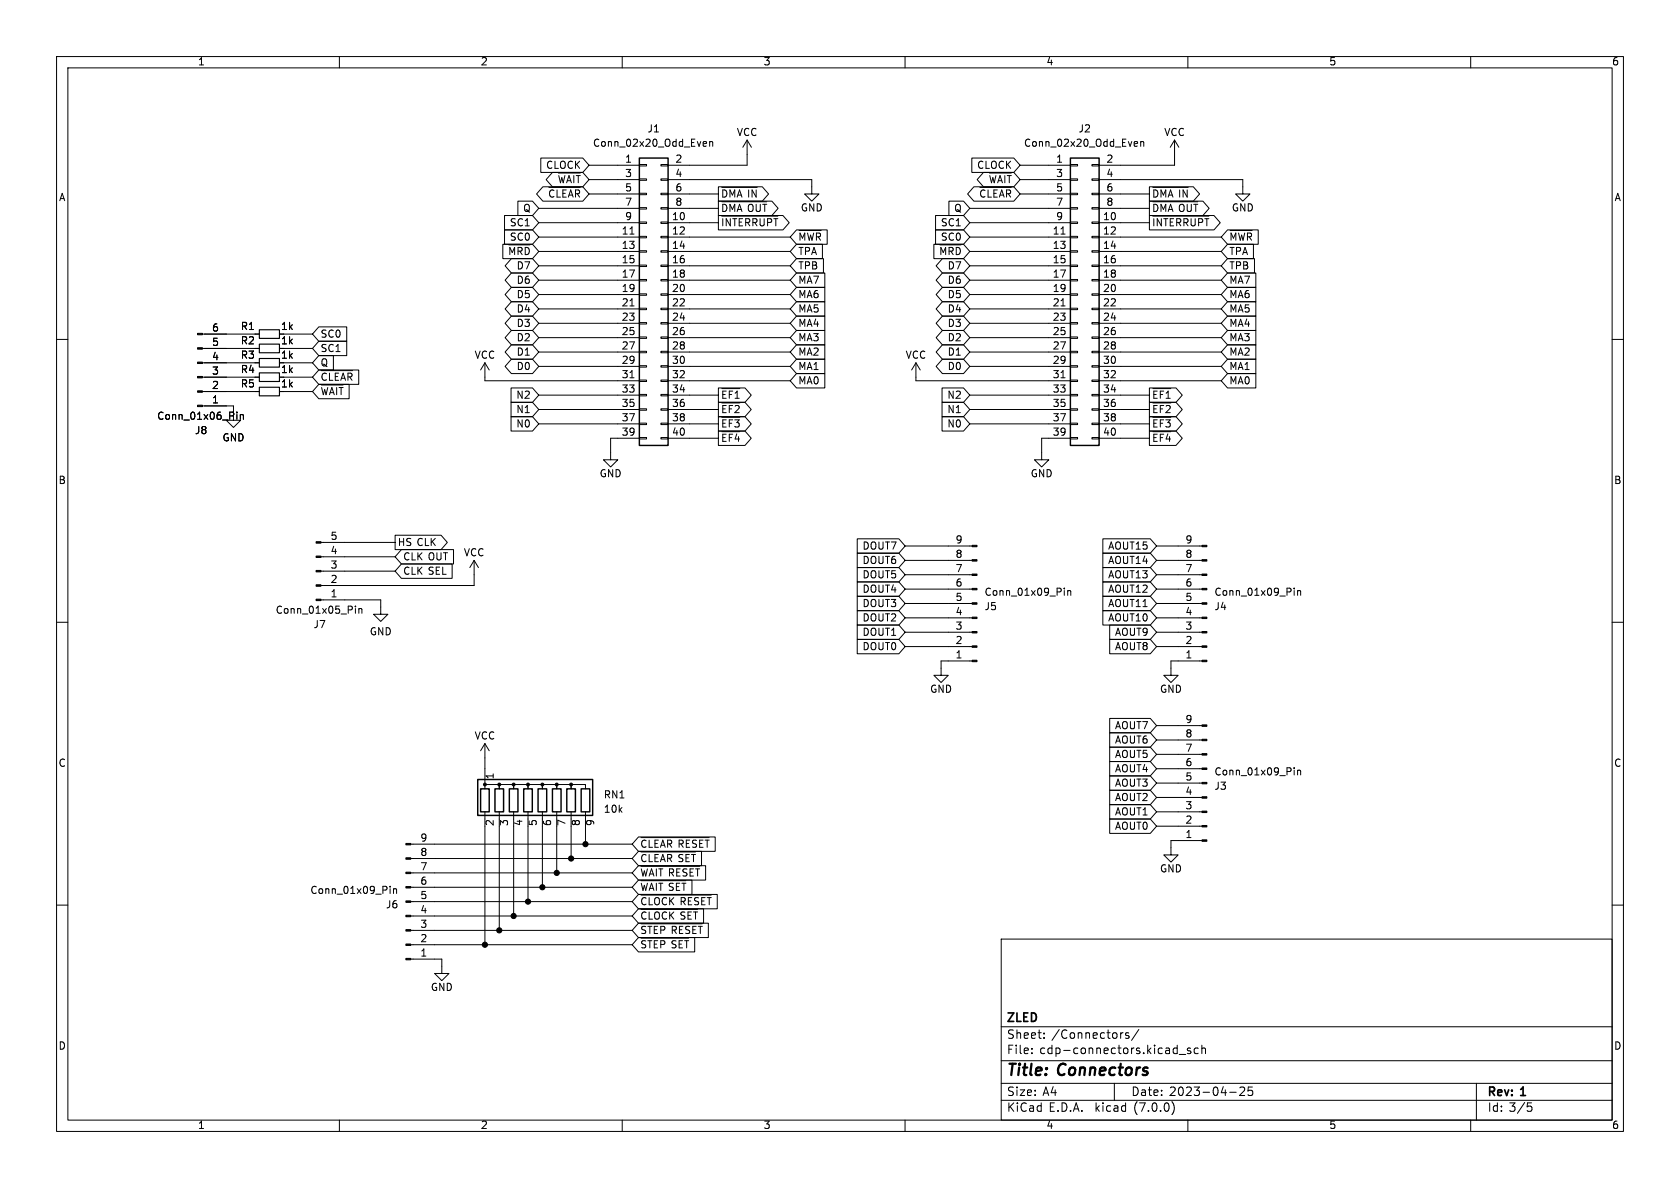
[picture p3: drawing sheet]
<svg xmlns="http://www.w3.org/2000/svg" width="297mm" height="210mm" viewBox="0 0 297 210" stroke-linecap="round" stroke-linejoin="round" font-family="sans-serif">
<g fill="none" stroke="#000" stroke-width=".18">
<path d="M10 10h277v190h-277zM12 12h273v186h-273zM60 10v2M110 10v2M160 10v2M210 10v2M260 10v2M89.2 38.1h4.9l1.1 1.3-1.1 1.2h-4.9zM91.6 35.6h2.5l1.1 1.2-1.1 1.3h-2.5zM95.2 39.4h17.8M95.2 36.8h17.8M95.6 27.9h7.4l1.1 1.3-1.1 1.3h-7.4z"/>
<path d="M96 33h7l1.1 1.3-1.1 1.3h-7l-1.1-1.3zM97 33.1h5.6M97.7 30.5h5.3l1.1 1.3-1.1 1.2h-5.3l-1.1-1.2zM97.9 33.7l-.2-.1h-.3l-.3 .5M98.5 33.6v1.2M98.7 30.6h3.9M98.8 31l.3 1.3M99.5 33.6v1.2M99.9 31l-.3 1.3M100.2 32.3l.4-1.3 .4 1.3M100.5 34.8l.4-1.2 .4 1.2M101.4 31v1.3"/>
<path d="M101.7 33.6v1.2M101.9 31h.7M102.2 31v1.3M104.1 29.2h8.9M104.1 31.8h8.9M104.1 34.3h8.9M113 39.2h1.3v.3h-1.3zM113 36.7h1.3v.3h-1.3zM113 34.2h1.3v.2h-1.3zM113 31.6h1.3v.3h-1.3zM113 29.1h1.3v.2h-1.3zM116.8 39.2h1.3v.3h-1.3z"/>
<path d="M116.8 36.7h1.3v.3h-1.3zM116.8 34.2h1.3v.2h-1.3zM116.8 31.6h1.3v.3h-1.3zM116.8 29.1h1.3v.2h-1.3zM118.1 31.8h25.4v2.5h1.3l-1.3 1.3-1.3-1.3h1.3M118.1 39.4h8.9M118.1 34.3h8.9M118.1 36.8h8.9M124.5 25l.4 .1v.2l-.6 .1M124.9 25.8l-.4 .1M125.5 25.1l.1-.1 .3 .1 .1 .8M125.5 25v.9"/>
<path d="M127 33h7.8l1.1 1.3-1.1 1.3h-7.8zM127 35.6h9.5l1.1 1.2-1.1 1.3h-9.5zM127 38.1h11.4l1.1 1.3-1.1 1.2h-11.4zM127.6 33.1h6.3M127.6 38.2h9.9M127.6 35.7h7.9M127.8 36.1v1.3M127.8 38.7v1.2M128.5 34.1l-.2-.5h-.5v1.2M129 34.8v-1.2l.5 .9 .4-.9v1.2M129 37.4v-1.3l.5 .9 .4-.9v1.3M129.1 38.7v1.2l-.7-1.2v1.2"/>
<path d="M129.9 38.7v1.2M130.3 34.8l.4-1.2 .5 1.2M130.3 37.4l.4-1.3 .5 1.3M130.7 38.7v1.2M131.8 38.7v1.2M132.1 24.8v4.4h-14M132.1 24.8l-.8 1.2M132.1 24.8l.7 1.2M132.4 33.6v1.2M133.1 38.7v1.2M133.7 33.6v1.2l-.7-1.2v1.2M133.7 36.1v1"/>
<path d="M134.4 38.7v1M134.4 36.1v1M135.1 38.7v1M135.2 36.1v1.3M135.7 38.7v1.2M137.2 38.7v1.2M165.4 38.1h4.9l1.1 1.3-1.1 1.2h-4.9zM167.8 35.6h2.5l1.1 1.2-1.1 1.3h-2.5zM171.4 39.4h17.8M171.4 36.8h17.8M171.8 27.9h7.4l1.1 1.3-1.1 1.3h-7.4zM172.2 33h7l1.1 1.3-1.1 1.3h-7l-1.1-1.3z"/>
<path d="M173.2 33.1h5.6M173.9 30.5h5.3l1.1 1.3-1.1 1.2h-5.3l-1.1-1.2zM174.1 33.7l-.2-.1h-.3l-.3 .5M174.7 33.6v1.2M174.9 30.6h3.9M175 31l.3 1.3M175.7 33.6v1.2M176.1 31l-.3 1.3M176.4 32.3l.4-1.3 .4 1.3M176.7 34.8l.4-1.2 .4 1.2M177.6 31v1.3M177.9 33.6v1.2"/>
<path d="M178.1 31h.7M178.4 31v1.3M180.3 29.2h8.9M180.3 31.8h8.9M180.3 34.3h8.9M189.2 39.2h1.3v.3h-1.3zM189.2 36.7h1.3v.3h-1.3zM189.2 34.2h1.3v.2h-1.3zM189.2 31.6h1.3v.3h-1.3zM189.2 29.1h1.3v.2h-1.3zM193 39.2h1.3v.3h-1.3zM193 36.7h1.3v.3h-1.3z"/>
<path d="M193 34.2h1.3v.2h-1.3zM193 31.6h1.3v.3h-1.3zM193 29.1h1.3v.2h-1.3zM194.3 31.8h25.4v2.5h1.3l-1.3 1.3-1.3-1.3h1.3M194.3 39.4h8.9M194.3 34.3h8.9M194.3 36.8h8.9M200.7 25l.4 .1v.2l-.6 .1M201.1 25.8l-.4 .1M201.7 25.1l.1-.1 .3 .1 .1 .8M201.7 25v.9M203.2 33h7.8l1.1 1.3-1.1 1.3h-7.8z"/>
<path d="M203.2 38.1h11.4l1.1 1.3-1.1 1.2h-11.4zM203.2 35.6h9.5l1.1 1.2-1.1 1.3h-9.5zM203.8 33.1h6.3M203.8 38.2h9.9M203.8 35.7h7.9M204 36.1v1.3M204 38.7v1.2M204.7 34.1l-.2-.5h-.5v1.2M205.2 34.8v-1.2l.5 .9 .4-.9v1.2M205.2 37.4v-1.3l.5 .9 .4-.9v1.3M205.3 38.7v1.2l-.7-1.2v1.2M206.1 38.7v1.2"/>
<path d="M206.5 34.8l.4-1.2 .5 1.2M206.5 37.4l.4-1.3 .5 1.3M206.9 38.7v1.2M207.6 24.8l-.7 1.2M207.6 24.8v4.4h-13.3M207.6 24.8l.8 1.2M208 38.7v1.2M208.6 33.6v1.2M209.3 38.7v1.2M209.9 33.6v1.2l-.7-1.2v1.2M209.9 36.1v1M210.6 38.7v1"/>
<path d="M210.6 36.1v1M211.3 38.7v1M211.4 36.1v1.3M211.9 38.7v1.2M213.4 38.7v1.2M10 60h2M35.8 59.1h10M50.2 59.1h5M56.4 57.8h4.9v2.5h-4.9l-1.2-1.2zM88.9 43.2h5.2l1.1 1.3-1.1 1.2h-5.2zM89.2 40.6h4.9l1.1 1.3-1.1 1.3h-4.9zM90 43.3h3.7"/>
<path d="M90.1 45v-1.3l.5 .9 .4-.9v1.3M90.4 45.7h3.7l1.1 1.3-1.1 1.3h-3.7l-1.1-1.3zM90.4 53.3h3.7l1.1 1.3-1.1 1.3h-3.7l-1.1-1.3zM90.4 50.8h3.7l1.1 1.3-1.1 1.2h-3.7l-1.1-1.2zM90.4 48.3h3.7l1.1 1.2-1.1 1.3h-3.7l-1.1-1.3zM90.4 55.9h3.7l1.1 1.3-1.1 1.2h-3.7l-1.1-1.2zM90.4 58.4h3.7l1.1 1.3-1.1 1.3h-3.7l-1.1-1.3zM92.3 44.2l-.1-.4-.6-.1v1.3M93.6 44.3l-.3-.5-.4-.1v1.3M95.2 41.9h17.8M95.2 44.5h17.8M95.2 47h17.8"/>
<path d="M95.2 49.5h17.8M95.2 52.1h17.8M95.2 54.6h17.8M95.2 57.2h17.8M95.2 59.7h17.8M111.4 41.4h.7M111.4 54.1h.7M113 59.6h1.3v.2h-1.3zM113 57h1.3v.3h-1.3zM113 54.5h1.3v.2h-1.3zM113 51.9h1.3v.3h-1.3zM113 49.4h1.3v.3h-1.3z"/>
<path d="M113 46.9h1.3v.2h-1.3zM113 44.3h1.3v.3h-1.3zM113 41.8h1.3v.2h-1.3zM116.8 59.6h1.3v.2h-1.3zM116.8 57h1.3v.3h-1.3zM116.8 54.5h1.3v.2h-1.3zM116.8 51.9h1.3v.3h-1.3zM116.8 49.4h1.3v.3h-1.3zM116.8 46.9h1.3v.2h-1.3zM116.8 44.3h1.3v.3h-1.3zM116.8 41.8h1.3v.2h-1.3zM118.1 41.9h21.6"/>
<path d="M118.1 44.5h21.6M118.1 47h21.6M118.1 49.5h21.6M118.1 52.1h21.6M118.1 54.6h21.6M118.1 57.2h21.6M118.1 59.7h21.6M140.8 48.3h5v2.5h-5l-1.1-1.3zM140.8 40.6h5.4v2.6h-5.4l-1.1-1.3zM140.8 53.3h5v2.6h-5l-1.1-1.3zM140.8 50.8h5v2.5h-5l-1.1-1.2zM140.8 45.7h4.8v2.6h-4.8l-1.1-1.3z"/>
<path d="M140.8 43.2h4.6v2.5h-4.6l-1.1-1.2zM140.8 58.4h5v2.6h-5l-1.1-1.3zM140.8 55.9h5v2.5h-5l-1.1-1.2zM141.3 40.7h3.9M141.4 42.5v-1.3l.5 .9 .4-.9v1.3M142.8 41.2l.3 1.3M143.9 41.2l-.4 1.3M145.1 41.6l-.2-.3-.6-.1v1.3M165.1 43.2h5.2l1.1 1.3-1.1 1.2h-5.2zM165.4 40.6h4.9l1.1 1.3-1.1 1.3h-4.9zM166.2 43.3h3.7M166.3 45v-1.3l.5 .9 .4-.9v1.3"/>
<path d="M166.6 58.4h3.7l1.1 1.3-1.1 1.3h-3.7l-1.1-1.3zM166.6 50.8h3.7l1.1 1.3-1.1 1.2h-3.7l-1.1-1.2zM166.6 53.3h3.7l1.1 1.3-1.1 1.3h-3.7l-1.1-1.3zM166.6 48.3h3.7l1.1 1.2-1.1 1.3h-3.7l-1.1-1.3zM166.6 55.9h3.7l1.1 1.3-1.1 1.2h-3.7l-1.1-1.2zM166.6 45.7h3.7l1.1 1.3-1.1 1.3h-3.7l-1.1-1.3zM168.5 44.2l-.1-.4-.6-.1v1.3M169.8 44.3l-.3-.5-.4-.1v1.3M171.4 41.9h17.8M171.4 44.5h17.8M171.4 47h17.8M171.4 49.5h17.8"/>
<path d="M171.4 52.1h17.8M171.4 54.6h17.8M171.4 57.2h17.8M171.4 59.7h17.8M187.6 41.4h.7M187.6 54.1h.7M189.2 59.6h1.3v.2h-1.3zM189.2 57h1.3v.3h-1.3zM189.2 54.5h1.3v.2h-1.3zM189.2 51.9h1.3v.3h-1.3zM189.2 49.4h1.3v.3h-1.3zM189.2 46.9h1.3v.2h-1.3z"/>
<path d="M189.2 44.3h1.3v.3h-1.3zM189.2 41.8h1.3v.2h-1.3zM193 59.6h1.3v.2h-1.3zM193 57h1.3v.3h-1.3zM193 54.5h1.3v.2h-1.3zM193 51.9h1.3v.3h-1.3zM193 49.4h1.3v.3h-1.3zM193 46.9h1.3v.2h-1.3zM193 44.3h1.3v.3h-1.3zM193 41.8h1.3v.2h-1.3zM194.3 41.9h21.6M194.3 44.5h21.6"/>
<path d="M194.3 47h21.6M194.3 49.5h21.6M194.3 52.1h21.6M194.3 54.6h21.6M194.3 57.2h21.6M194.3 59.7h21.6M217 40.6h5.4v2.6h-5.4l-1.1-1.3zM217 58.4h5v2.6h-5l-1.1-1.3zM217 53.3h5v2.6h-5l-1.1-1.3zM217 55.9h5v2.5h-5l-1.1-1.2zM217 50.8h5v2.5h-5l-1.1-1.2zM217 43.2h4.6v2.5h-4.6l-1.1-1.2z"/>
<path d="M217 48.3h5v2.5h-5l-1.1-1.3zM217 45.7h4.8v2.6h-4.8l-1.1-1.3zM217.5 40.7h3.9M217.6 42.5v-1.3l.5 .9 .4-.9v1.3M219 41.2l.3 1.3M220.1 41.2l-.4 1.3M221.3 41.6l-.2-.3-.6-.1v1.3M285 60h2M35.8 71.8h5.5v2.5h1.2l-1.2 1.3-1.3-1.3h1.3M35.8 61.6h10M35.8 64.1h10M35.8 66.7h10"/>
<path d="M35.8 69.2h10M41.9 72.9v.1M41.9 73.3v.8M42.5 73.3v.8M42.5 73.4l.2-.1h.3v.8M50.2 61.6h5M50.2 64.1h5M50.2 66.7h5M50.2 69.2h5M56.4 65.4h7v2.5h-7l-1.2-1.2zM56.4 62.9h2.5v2.5h-2.5l-1.2-1.3zM56.4 60.3h4.9v2.6h-4.9l-1.2-1.3z"/>
<path d="M56.4 67.9h5.3v2.6h-5.3l-1.2-1.3zM56.8 65.5h5.6M56.8 68.1h3.9M56.9 68.5l.3 1.3 .2-.9 .2 .9 .3-1.3M57.7 66.1l-.2-.1h-.3l-.3 .5M58.2 66v1.2M58.2 69.8l.5-1.3 .4 1.3M58.4 69.4h.6M59.5 68.5v1.3M59.9 66h-.6v1.2M60.2 67.2l.5-1.2 .4 1.2M60.3 68.5v1.3"/>
<path d="M62.2 66.4l-.1-.4h-.6v1.2M85.7 64.1v3.2h27.3M85.7 64.1l-.7 1.3M85.7 64.1l.8 1.3M90.3 73.7h3.8l1.1 1.2-1.1 1.3h-3.8zM90.3 71.1h3.8l1.1 1.3-1.1 1.3h-3.8zM90.3 68.6h3.8l1.1 1.3-1.1 1.2h-3.8zM90.4 63.5h3.7l1.1 1.3-1.1 1.2h-3.7l-1.1-1.2zM90.4 61h3.7l1.1 1.2-1.1 1.3h-3.7l-1.1-1.3zM95.2 62.2h17.8M95.2 64.8h17.8M95.2 69.9h17.8"/>
<path d="M95.2 72.4h17.8M95.2 74.9h17.8M111.4 66.8h.7M113 77.3h1.3v.3h-1.3zM113 74.8h1.3v.3h-1.3zM113 72.3h1.3v.2h-1.3zM113 69.7h1.3v.3h-1.3zM113 67.2h1.3v.2h-1.3zM113 64.6h1.3v.3h-1.3zM113 62.1h1.3v.3h-1.3zM113 77.5h-5.1v3.8h1.3l-1.3 1.3-1.2-1.3h1.2M116.8 77.3h1.3v.3h-1.3z"/>
<path d="M116.8 74.8h1.3v.3h-1.3zM116.8 72.3h1.3v.2h-1.3zM116.8 69.7h1.3v.3h-1.3zM116.8 67.2h1.3v.2h-1.3zM116.8 64.6h1.3v.3h-1.3zM116.8 62.1h1.3v.3h-1.3zM118.1 62.2h21.6M118.1 64.8h21.6M118.1 67.3h21.6M118.1 69.9h8.9M118.1 72.4h8.9M118.1 74.9h8.9"/>
<path d="M118.1 77.5h8.9M127 68.6h4.7l1.1 1.3-1.1 1.2h-4.7zM127 73.7h4.7l1.1 1.2-1.1 1.3h-4.7zM127 71.1h4.7l1.1 1.3-1.1 1.3h-4.7zM127 76.2h4.7l1.1 1.3-1.1 1.2h-4.7zM127.6 68.7h3.2M127.6 73.8h3.2M127.6 71.2h3.2M127.6 76.3h3.2M127.8 71.7v1.2M127.8 74.2v1.3M127.8 76.8v1.2h.6"/>
<path d="M128.4 69.1h-.6v1.3M128.9 71.7v1.2M128.9 74.2v1.3M128.9 76.8v1.2M129.5 69.1h-.6v1.3M130 69.5l.3-.4v1.3M130.3 76.7l-.3 .9h.7M130.6 77.2v.8M140.8 61h5v2.5h-5l-1.1-1.3zM140.8 66h5v2.6h-5l-1.1-1.3zM140.8 63.5h5v2.5h-5l-1.1-1.2zM161.9 64.1v3.2h27.3"/>
<path d="M161.9 64.1l-.7 1.3M161.9 64.1l.8 1.3M166.5 73.7h3.8l1.1 1.2-1.1 1.3h-3.8zM166.5 71.1h3.8l1.1 1.3-1.1 1.3h-3.8zM166.5 68.6h3.8l1.1 1.3-1.1 1.2h-3.8zM166.6 61h3.7l1.1 1.2-1.1 1.3h-3.7l-1.1-1.3zM166.6 63.5h3.7l1.1 1.3-1.1 1.2h-3.7l-1.1-1.2zM171.4 62.2h17.8M171.4 64.8h17.8M171.4 69.9h17.8M171.4 72.4h17.8M171.4 74.9h17.8"/>
<path d="M187.6 66.8h.7M189.2 77.3h1.3v.3h-1.3zM189.2 74.8h1.3v.3h-1.3zM189.2 72.3h1.3v.2h-1.3zM189.2 69.7h1.3v.3h-1.3zM189.2 67.2h1.3v.2h-1.3zM189.2 64.6h1.3v.3h-1.3zM189.2 62.1h1.3v.3h-1.3zM189.2 77.5h-5.1v3.8h1.3l-1.3 1.3-1.2-1.3h1.2M193 77.3h1.3v.3h-1.3zM193 74.8h1.3v.3h-1.3zM193 72.3h1.3v.2h-1.3z"/>
<path d="M193 69.7h1.3v.3h-1.3zM193 67.2h1.3v.2h-1.3zM193 64.6h1.3v.3h-1.3zM193 62.1h1.3v.3h-1.3zM194.3 62.2h21.6M194.3 64.8h21.6M194.3 67.3h21.6M194.3 69.9h8.9M194.3 72.4h8.9M194.3 74.9h8.9M194.3 77.5h8.9M203.2 71.1h4.7l1.1 1.3-1.1 1.3h-4.7z"/>
<path d="M203.2 68.6h4.7l1.1 1.3-1.1 1.2h-4.7zM203.2 76.2h4.7l1.1 1.3-1.1 1.2h-4.7zM203.2 73.7h4.7l1.1 1.2-1.1 1.3h-4.7zM203.8 68.7h3.2M203.8 73.8h3.2M203.8 71.2h3.2M203.8 76.3h3.2M204 71.7v1.2M204 74.2v1.3M204 76.8v1.2M204.6 69.1h-.6v1.3M205.1 71.7v1.2"/>
<path d="M205.1 74.2v1.3M205.1 76.8v1.2M205.7 69.1h-.6v1.3M206.2 69.5l.3-.4v1.3M206.5 76.7l-.3 .9M217 63.5h5v2.5h-5l-1.1-1.2zM217 61h5v2.5h-5l-1.1-1.3zM217 66h5v2.6h-5l-1.1-1.3zM56.7 95.9h13.1M56.7 98.4h13.1M69.8 94.6h8.2l1.1 1.3-1.1 1.3h-8.2zM71 97.2h9.2v2.5h-9.2l-1.2-1.3z"/>
<path d="M71 99.7h8.9v2.5h-8.9l-1.2-1.2zM83.8 99.1v4.4h-27.1M83.8 99.1l-.7 1.2M83.8 99.1l.8 1.2M151.5 95.2h7.4l1.1 1.3-1.1 1.3h-7.4zM151.5 97.8h7.4l1.1 1.3-1.1 1.2h-7.4zM160 96.5h11.9M160 99.1h11.9M195 95.2h8.4l1.1 1.3-1.1 1.3h-8.4zM195 97.8h8.4l1.1 1.3-1.1 1.2h-8.4zM204.5 96.5h8M204.5 99.1h8"/>
<path d="M10 110h2M56.7 106h10.6v2.6h1.3l-1.3 1.3-1.3-1.3h1.3M56.7 101h13.1M62.8 107.1v.2M62.8 107.6v.8M63.4 107.6v.8M63.4 107.7l.2-.1h.3l.1 .8M151.5 113h7.4l1.1 1.3-1.1 1.3h-7.4zM151.5 107.9h7.4l1.1 1.3-1.1 1.3h-7.4zM151.5 100.3h7.4l1.1 1.3-1.1 1.3h-7.4zM151.5 105.4h7.4l1.1 1.3-1.1 1.3h-7.4zM151.5 102.9h7.4l1.1 1.2-1.1 1.3h-7.4z"/>
<path d="M151.5 110.5h7.4l1.1 1.3-1.1 1.2h-7.4zM160 101.6h11.9M160 104.1h11.9M160 106.7h11.9M160 109.2h11.9M160 111.8h11.9M160 114.3h11.9M171.9 116.8h-5.5v2.6h1.2l-1.2 1.3-1.3-1.3h1.3M188.2 104v.1M188.2 104.4v.8M188.8 104.5l.1-.1 .3 .1 .1 .7M188.8 104.4v.8"/>
<path d="M195 107.9h8.4l1.1 1.3-1.1 1.3h-8.4zM195 105.4h8.4l1.1 1.3-1.1 1.3h-8.4zM195 102.9h8.4l1.1 1.2-1.1 1.3h-8.4zM195 100.3h8.4l1.1 1.3-1.1 1.3h-8.4zM196.2 113h7.2l1.1 1.3-1.1 1.3h-7.2zM196.2 110.5h7.2l1.1 1.3-1.1 1.2h-7.2zM204.5 101.6h8M204.5 104.1h8M204.5 106.7h8M204.5 109.2h8M204.5 111.8h8M204.5 114.3h8"/>
<path d="M212.5 116.8h-5.5v2.6h1.3l-1.3 1.3-1.3-1.3h1.3M228.8 104v.1M228.8 104.4v.8M229.4 104.4v.8M229.4 104.5l.2-.1 .3 .1v.7M285 110h2M85.7 139.4v-.7h2.6v.7v-.7h2.5v.7v-.7h2.5v.7v-.7h2.6v.7v-.7h2.5v.7v-.7h2.6v.7v-.7h2.5v.7M85.7 131.4l-.7 1.3M85.7 131.4v7M85.7 131.4l.8 1.3M196.2 139.7h7.2l1.1 1.3-1.1 1.2h-7.2zM196.2 137.2h7.2l1.1 1.2-1.1 1.3h-7.2z"/>
<path d="M196.2 134.6h7.2l1.1 1.3-1.1 1.3h-7.2zM196.2 129.5h7.2l1.1 1.3-1.1 1.3h-7.2zM196.2 127h7.2l1.1 1.3-1.1 1.2h-7.2zM196.2 132.1h7.2l1.1 1.3-1.1 1.2h-7.2zM204.5 128.3h8M204.5 130.8h8M204.5 133.4h8M204.5 135.9h8M204.5 138.4h8M228.8 135.7v.1M228.8 136.1v.9M229.4 136.1v.9"/>
<path d="M229.4 136.3l.2-.2 .3 .1v.8M10 160h2M69 156.7v.1M69 157.1v.8M69.6 157.1v.8M69.6 157.2l.1-.1 .4 .1v.7M72.6 149.2h39.2M72.6 151.8h39.2M72.6 154.3h39.2M72.6 156.8h39.2M72.6 159.4h39.2M85.7 143.5v23.5"/>
<path d="M88.3 143.5v21M90.8 143.5v1.3M90.8 146.1v15.8M93.3 143.5v15.9M95.9 143.5v1.3M95.9 146.1v10.7M98.4 143.5v1.3M98.4 146.1v8.2M101 143.5v8.3M103.5 143.5v1.3M103.5 146.1v3.1M112.9 155.6h9.4v2.5h-9.4l-1.1-1.3z"/>
<path d="M112.9 153h11.8v2.6h-11.8l-1.1-1.3zM112.9 158.1h13.9v2.6h-13.9l-1.1-1.3zM112.9 148h13.5v2.5h-13.5l-1.1-1.3zM112.9 150.5h11.1v2.5h-11.1l-1.1-1.2zM113.3 155.7h8M113.3 153.1h10.4M113.3 158.2h12.4M113.3 148.1h12.1M113.3 150.6h9.7M113.4 156.1l.3 1.3M113.4 153.6l.3 1.3M114.2 148.6l-.2-.1-.3 .1-.3 .5"/>
<path d="M114.5 156.1l-.3 1.3M114.5 153.6l-.3 1.3M114.8 157.4l.4-1.3 .4 1.3M114.8 148.5v1.3M114.8 151.1v1.2M114.8 158.7v1.2M114.8 154.9l.4-1.3 .4 1.3M115.8 151.1v1.2M116 153.6v1.3M116 156.1v1.3M116.4 148.5h-.6v1.3M116.8 149.8l.4-1.3 .4 1.3"/>
<path d="M116.8 152.3l.4-1.2 .4 1.2M116.8 153.6v1.3M116.8 156.1v1.3M118 151.1v1.2M118.4 153.6v1.3M118.4 158.7v1.2M118.8 148.9l-.2-.3-.6-.1v1.3M119.1 158.7l-.7 .7M119.6 156.1v1.3M119.6 153.6v1.3M120.4 158.7v1.2M120.8 148.9l-.1-.3-.6-.1v1.3"/>
<path d="M120.9 156.1v1.3M121.3 151.1v1.2M121.7 158.7v1.2M121.9 148.5h-.6v1.3M122 153.6v1.3M122.6 151.1v1.2M123.1 148.6l-.4-.1-.3 .4M123.3 153.6v1.3M124.3 148.5h-.6v1.3M124.7 148.5h.7M124.7 158.7h-.6v1.2M125 158.7h.7"/>
<path d="M125 148.5v1.3M125.4 158.7v1.2M196.2 142.2h7.2l1.1 1.3-1.1 1.3h-7.2zM196.2 144.8h7.2l1.1 1.3-1.1 1.2h-7.2zM204.5 141h8M204.5 143.5h8M204.5 146.1h8M212.5 148.6h-5.5v2.5h1.3l-1.3 1.3-1.3-1.3h1.3M285 160h2M72.6 169.5h5.5v2.6h-1.3l1.3 1.3 1.3-1.3h-1.3M72.6 161.9h39.2M72.6 164.5h39.2"/>
<path d="M72.6 167h39.2M112.9 160.7h11.5v2.5h-11.5l-1.1-1.3zM112.9 165.7h9.9v2.6h-9.9l-1.1-1.3zM112.9 163.2h12.3v2.5h-12.3l-1.1-1.2zM113.3 160.8h10M113.3 165.8h8.4M113.3 163.3h10.9M114.8 161.2v1.3M114.9 163.8v1.2M114.9 166.3v1.3M115.7 163.8v1.2M115.7 166.3v1.3"/>
<path d="M116.8 163.8v1.2M116.8 166.3v1.3M118.4 161.2v1.3M118.8 163.8v1.2M119.1 161.2l-.7 .7M120.1 166.3v1.3M120.1 163.8v1.2M121.4 166.3v1.3M121.6 161.2v1.3M122.5 163.8v1.2M123 161.2v1.3M123.8 163.8v1.2"/>
<path d="M177 166h108v32h-108zM60 198v2M110 198v2M160 198v2M177 194.5h108M177 191.5h108M177 187.5h108M177 181.5h108M182.4 186.1v.2M182.4 185.3v.2M184.6 183.4v.2M184.6 182.6v.2"/>
<path d="M197 191.5v3M198.4 182.6h.1M199.5 182.6h-.3l-.2 .2v.2l.5 .1v.4h-.5M201.3 182l-1.3 1.9M207.2 194.8a1.74 1.74 0 0 1 0 2.2M208.5 186.4h1.1M210 198v2M210.5 185.3h-.4l-.2 .2 .1 .2 .5 .1v.4h-.6M211.8 185.3h-.4l-.3 .2v.5l.2 .2h.5M212.5 185.4l.2-.1h.3l.1 1M212.5 184.8v1.5M217.4 193.1h1.1"/>
<path d="M219.2 192.3l.6-.1 .2 .1v.3l-.9 1.1h.9M221.4 192.2h-.7l-.1 .7 .2-.2 .5 .1 .2 .2-.1 .5-.2 .2-.6-.2M260 198v2M261 191.5v6.5M270 195h.8M270.2 195.5h.3l.3 .3-.1 .6-.5 .1"/>
</g>
<g fill="#000" stroke="#000" stroke-width=".18">
<path d="M34.9 58.9h.9v.3h-.9zM34.9 61.5h.9v.2h-.9zM34.9 64h.9v.3h-.9zM34.9 66.5h.9v.3h-.9zM34.9 69.1h.9v.2h-.9zM34.9 71.6h.9v.3h-.9zM55.9 95.8h.8v.2h-.8zM55.9 98.3h.8v.3h-.8zM171.9 96.4h.8v.2h-.8zM171.9 98.9h.8v.3h-.8zM212.5 96.4h.9v.2h-.9zM212.5 98.9h.9v.3h-.9z"/>
<path d="M55.9 100.8h.8v.3h-.8zM55.9 103.4h.8v.2h-.8zM55.9 105.9h.8v.3h-.8zM171.9 101.5h.8v.2h-.8zM171.9 104h.8v.3h-.8zM171.9 106.6h.8v.2h-.8zM171.9 109.1h.8v.2h-.8zM171.9 111.6h.8v.3h-.8zM171.9 114.2h.8v.2h-.8zM171.9 116.7h.8v.3h-.8zM212.5 101.5h.9v.2h-.9zM212.5 104h.9v.3h-.9z"/>
<path d="M212.5 106.6h.9v.2h-.9zM212.5 109.1h.9v.2h-.9zM212.5 111.6h.9v.3h-.9zM212.5 114.2h.9v.2h-.9zM212.5 116.7h.9v.3h-.9zM212.5 128.1h.9v.3h-.9zM212.5 130.7h.9v.2h-.9zM212.5 133.2h.9v.3h-.9zM212.5 135.8h.9v.2h-.9zM212.5 138.3h.9v.3h-.9zM71.8 149.1h.8v.3h-.8zM71.8 151.6h.8v.3h-.8z"/>
<path d="M71.8 154.2h.8v.2h-.8zM71.8 156.7h.8v.3h-.8zM71.8 159.3h.8v.2h-.8zM212.5 140.8h.9v.3h-.9zM212.5 143.4h.9v.2h-.9zM212.5 145.9h.9v.3h-.9zM212.5 148.5h.9v.2h-.9zM71.8 161.8h.8v.3h-.8zM71.8 164.3h.8v.3h-.8zM71.8 166.9h.8v.2h-.8zM71.8 169.4h.8v.3h-.8z"/>
<circle cx="85.7" cy="138.7" r=".25"/>
<circle cx="88.3" cy="138.7" r=".25"/>
<circle cx="90.8" cy="138.7" r=".25"/>
<circle cx="93.3" cy="138.7" r=".25"/>
<circle cx="95.9" cy="138.7" r=".25"/>
<circle cx="98.4" cy="138.7" r=".25"/>
<circle cx="101" cy="138.7" r=".25"/>
<circle cx="93.3" cy="159.4" r=".46"/>
<circle cx="95.9" cy="156.8" r=".46"/>
<circle cx="98.4" cy="154.3" r=".46"/>
<circle cx="101" cy="151.8" r=".46"/>
<circle cx="103.5" cy="149.2" r=".46"/>
<circle cx="85.7" cy="167" r=".46"/>
<circle cx="88.3" cy="164.5" r=".46"/>
<circle cx="90.8" cy="161.9" r=".46"/>
</g>
<path d="M45.8 58.3h3.6v1.5h-3.6zM45.8 60.8h3.6v1.6h-3.6zM45.8 65.9h3.6v1.5h-3.6zM45.8 68.5h3.6v1.5h-3.6zM45.8 63.4h3.6v1.5h-3.6z" fill="none" stroke="#000" stroke-width=".2"/>
<path d="M113 27.9h5.1v50.8h-5.1zM189.2 27.9h5.1v50.8h-5.1zM84.5 137.8h20.3v6.3h-20.3zM85 139.4h1.5v4.1h-1.5zM87.5 139.4h1.5v4.1h-1.5zM90 139.4h1.6v4.1h-1.6zM92.6 139.4h1.5v4.1h-1.5zM95.1 139.4h1.5v4.1h-1.5zM97.7 139.4h1.5v4.1h-1.5zM100.2 139.4h1.5v4.1h-1.5zM102.7 139.4h1.6v4.1h-1.6z" fill="none" stroke="#000" stroke-width=".25"/>
<g font-size="2.8">
<text x="178" y="190.8">Title:</text>
<text x="187.1" y="190.8">Connectors</text>
</g>
<g font-size="2.1">
<text x="178" y="183.9">Sheet:</text>
<text x="178" y="181.1">ZLED</text>
<text x="185.9" y="183.9">/Connectors/</text>
<text x="178" y="186.6">File:</text>
<text x="183.8" y="186.6">cdp-connectors.kicad_sch</text>
<text x="178" y="196.8">KiCad</text>
<text x="178" y="194">Size:</text>
<text x="184.3" y="194">A4</text>
<text x="185.4" y="196.8">E.D.A.</text>
<text x="193.7" y="196.8">kicad</text>
<text x="200" y="194">Date:</text>
<text x="200.6" y="196.8">(7.0.0)</text>
<text x="206.7" y="194">2023-04-25</text>
<text x="263" y="194.2">Rev:</text>
<text x="263" y="196.8">Id: 3/5</text>
<text x="269" y="194.2">1</text>
</g>
<g font-size="1.8">
<text x="35" y="11.8">1</text>
<text x="85" y="11.8">2</text>
<text x="135" y="11.8">3</text>
<text x="185" y="11.8">4</text>
<text x="235" y="11.8">5</text>
<text x="285" y="11.8">6</text>
<text x="114.4" y="23.7">J1</text>
<text x="190.6" y="23.7">J2</text>
<text x="104.8" y="26.2">Conn_02x20_Odd_Even</text>
<text x="110.5" y="29">1</text>
<text x="119.3" y="29">2</text>
<text x="130.2" y="24.3">VCC</text>
<text x="181" y="26.2">Conn_02x20_Odd_Even</text>
<text x="186.7" y="29">1</text>
<text x="195.5" y="29">2</text>
<text x="205.8" y="24.3">VCC</text>
<text x="10.4" y="35.8">A</text>
<text x="96.4" y="30.1">CLOCK</text>
<text x="96.8" y="35.8">~{CLEAR}</text>
<text x="98.5" y="33.3">~{WAIT}</text>
<text x="110.5" y="31.5">3</text>
<text x="110.5" y="34">5</text>
<text x="119.3" y="31.5">4</text>
<text x="119.3" y="34">6</text>
<text x="127.5" y="35.8">~{DMA IN}</text>
<text x="172.6" y="30.1">CLOCK</text>
<text x="173" y="35.8">~{CLEAR}</text>
<text x="174.7" y="33.3">~{WAIT}</text>
<text x="186.7" y="31.5">3</text>
<text x="186.7" y="34">5</text>
<text x="195.5" y="31.5">4</text>
<text x="195.5" y="34">6</text>
<text x="203.7" y="35.8">~{DMA IN}</text>
<text x="285.4" y="35.8">A</text>
<text x="90" y="40.3">SC1</text>
<text x="92.4" y="37.7">Q</text>
<text x="109.9" y="41.7">11</text>
<text x="110.5" y="36.6">7</text>
<text x="110.5" y="39.1">9</text>
<text x="118.7" y="39.1">10</text>
<text x="118.7" y="41.7">12</text>
<text x="119.3" y="36.6">8</text>
<text x="127.5" y="38.4">~{DMA OUT}</text>
<text x="127.5" y="40.9">~{INTERRUPT}</text>
<text x="141.5" y="37.7">GND</text>
<text x="166.2" y="40.3">SC1</text>
<text x="168.6" y="37.7">Q</text>
<text x="186.1" y="41.7">11</text>
<text x="186.7" y="36.6">7</text>
<text x="186.7" y="39.1">9</text>
<text x="194.9" y="39.1">10</text>
<text x="194.9" y="41.7">12</text>
<text x="195.5" y="36.6">8</text>
<text x="203.7" y="40.9">~{INTERRUPT}</text>
<text x="203.7" y="38.4">~{DMA OUT}</text>
<text x="217.7" y="37.7">GND</text>
<text x="89.7" y="46">~{MRD}</text>
<text x="90" y="42.8">SC0</text>
<text x="91.2" y="47.9">D7</text>
<text x="109.9" y="44.2">13</text>
<text x="109.9" y="46.7">15</text>
<text x="118.7" y="44.2">14</text>
<text x="118.7" y="46.7">16</text>
<text x="141.1" y="43.4">~{MWR}</text>
<text x="141.1" y="47.9">TPB</text>
<text x="141.1" y="45.4">TPA</text>
<text x="165.9" y="46">~{MRD}</text>
<text x="166.2" y="42.8">SC0</text>
<text x="167.4" y="47.9">D7</text>
<text x="186.1" y="44.2">13</text>
<text x="186.1" y="46.7">15</text>
<text x="194.9" y="44.2">14</text>
<text x="194.9" y="46.7">16</text>
<text x="217.3" y="43.4">~{MWR}</text>
<text x="217.3" y="45.4">TPA</text>
<text x="217.3" y="47.9">TPB</text>
<text x="91.2" y="53">D5</text>
<text x="91.2" y="50.4">D6</text>
<text x="109.9" y="49.3">17</text>
<text x="109.9" y="51.8">19</text>
<text x="118.7" y="49.3">18</text>
<text x="118.7" y="51.8">20</text>
<text x="141.1" y="50.4">MA7</text>
<text x="141.1" y="53">MA6</text>
<text x="167.4" y="53">D5</text>
<text x="167.4" y="50.4">D6</text>
<text x="186.1" y="49.3">17</text>
<text x="186.1" y="51.8">19</text>
<text x="194.9" y="49.3">18</text>
<text x="194.9" y="51.8">20</text>
<text x="217.3" y="53">MA6</text>
<text x="217.3" y="50.4">MA7</text>
<text x="37.4" y="58.8">6</text>
<text x="42.5" y="58.6">R1</text>
<text x="49.6" y="58.6">1k</text>
<text x="56.7" y="60">SC0</text>
<text x="91.2" y="55.5">D4</text>
<text x="91.2" y="58.1">D3</text>
<text x="109.9" y="54.4">21</text>
<text x="109.9" y="56.9">23</text>
<text x="109.9" y="59.4">25</text>
<text x="118.7" y="54.4">22</text>
<text x="118.7" y="56.9">24</text>
<text x="118.7" y="59.4">26</text>
<text x="141.1" y="55.5">MA5</text>
<text x="141.1" y="58.1">MA4</text>
<text x="167.4" y="55.5">D4</text>
<text x="167.4" y="58.1">D3</text>
<text x="186.1" y="54.4">21</text>
<text x="186.1" y="56.9">23</text>
<text x="186.1" y="59.4">25</text>
<text x="194.9" y="54.4">22</text>
<text x="194.9" y="56.9">24</text>
<text x="194.9" y="59.4">26</text>
<text x="217.3" y="55.5">MA5</text>
<text x="217.3" y="58.1">MA4</text>
<text x="37.4" y="63.9">4</text>
<text x="37.4" y="61.3">5</text>
<text x="42.5" y="61.2">R2</text>
<text x="42.5" y="63.7">R3</text>
<text x="49.6" y="61.2">1k</text>
<text x="49.6" y="63.7">1k</text>
<text x="56.7" y="65.1">Q</text>
<text x="56.7" y="62.5">SC1</text>
<text x="83.8" y="63.7">VCC</text>
<text x="91.2" y="65.7">D0</text>
<text x="91.2" y="63.1">D1</text>
<text x="91.2" y="60.6">D2</text>
<text x="109.9" y="62">27</text>
<text x="109.9" y="64.5">29</text>
<text x="118.7" y="62">28</text>
<text x="118.7" y="64.5">30</text>
<text x="141.1" y="60.6">MA3</text>
<text x="141.1" y="63.1">MA2</text>
<text x="141.1" y="65.7">MA1</text>
<text x="160" y="63.7">VCC</text>
<text x="167.4" y="63.1">D1</text>
<text x="167.4" y="65.7">D0</text>
<text x="167.4" y="60.6">D2</text>
<text x="186.1" y="62">27</text>
<text x="186.1" y="64.5">29</text>
<text x="194.9" y="62">28</text>
<text x="194.9" y="64.5">30</text>
<text x="217.3" y="60.6">MA3</text>
<text x="217.3" y="65.7">MA1</text>
<text x="217.3" y="63.1">MA2</text>
<text x="37.4" y="71.5">1</text>
<text x="37.4" y="69">2</text>
<text x="37.4" y="66.4">3</text>
<text x="42.5" y="66.2">R4</text>
<text x="42.5" y="68.8">R5</text>
<text x="49.6" y="66.2">1k</text>
<text x="49.6" y="68.8">1k</text>
<text x="56.7" y="68.2">~{CLEAR}</text>
<text x="91.2" y="70.8">N2</text>
<text x="109.9" y="67.1">31</text>
<text x="109.9" y="69.6">33</text>
<text x="118.7" y="67.1">32</text>
<text x="118.7" y="69.6">34</text>
<text x="127.5" y="71.4">~{EF1}</text>
<text x="141.1" y="68.2">MA0</text>
<text x="167.4" y="70.8">N2</text>
<text x="186.1" y="67.1">31</text>
<text x="186.1" y="69.6">33</text>
<text x="194.9" y="67.1">32</text>
<text x="194.9" y="69.6">34</text>
<text x="203.7" y="71.4">~{EF1}</text>
<text x="217.3" y="68.2">MA0</text>
<text x="27.7" y="74.5">Conn_01x06_Pin</text>
<text x="34.4" y="77">J8</text>
<text x="91.2" y="75.8">N0</text>
<text x="91.2" y="73.3">N1</text>
<text x="109.9" y="72.1">35</text>
<text x="109.9" y="74.7">37</text>
<text x="109.9" y="77.2">39</text>
<text x="118.7" y="72.1">36</text>
<text x="118.7" y="74.7">38</text>
<text x="118.7" y="77.2">40</text>
<text x="127.5" y="76.5">~{EF3}</text>
<text x="127.5" y="73.9">~{EF2}</text>
<text x="167.4" y="75.8">N0</text>
<text x="167.4" y="73.3">N1</text>
<text x="186.1" y="72.1">35</text>
<text x="186.1" y="74.7">37</text>
<text x="186.1" y="77.2">39</text>
<text x="194.9" y="72.1">36</text>
<text x="194.9" y="74.7">38</text>
<text x="194.9" y="77.2">40</text>
<text x="203.7" y="73.9">~{EF2}</text>
<text x="203.7" y="76.5">~{EF3}</text>
<text x="39.3" y="78.3">GND</text>
<text x="203.7" y="79">~{EF4}</text>
<text x="10.3" y="85.8">B</text>
<text x="106" y="84.6">GND</text>
<text x="182.2" y="84.6">GND</text>
<text x="285.3" y="85.8">B</text>
<text x="58.4" y="95.6">5</text>
<text x="58.4" y="100.7">3</text>
<text x="58.4" y="98.2">4</text>
<text x="70.3" y="96.8">HS CLK</text>
<text x="71.3" y="99.3">CLK OUT</text>
<text x="71.3" y="101.9">CLK SEL</text>
<text x="81.9" y="98.6">VCC</text>
<text x="152.4" y="97.4">DOUT7</text>
<text x="152.4" y="100">DOUT6</text>
<text x="168.9" y="101.3">7</text>
<text x="168.9" y="98.8">8</text>
<text x="168.9" y="96.3">9</text>
<text x="195.8" y="97.4">AOUT15</text>
<text x="195.8" y="100">AOUT14</text>
<text x="209.5" y="101.3">7</text>
<text x="209.5" y="98.8">8</text>
<text x="209.5" y="96.3">9</text>
<text x="58.4" y="105.8">1</text>
<text x="58.4" y="103.3">2</text>
<text x="152.4" y="102.5">DOUT5</text>
<text x="152.4" y="107.6">DOUT3</text>
<text x="152.4" y="105.1">DOUT4</text>
<text x="168.9" y="106.4">5</text>
<text x="168.9" y="103.9">6</text>
<text x="174" y="105.6">Conn_01x09_Pin</text>
<text x="195.8" y="107.6">AOUT11</text>
<text x="195.8" y="105.1">AOUT12</text>
<text x="195.8" y="102.5">AOUT13</text>
<text x="209.5" y="106.4">5</text>
<text x="209.5" y="103.9">6</text>
<text x="214.6" y="105.6">Conn_01x09_Pin</text>
<text x="48.7" y="108.8">Conn_01x05_Pin</text>
<text x="55.4" y="111.3">J7</text>
<text x="65.3" y="112.6">GND</text>
<text x="152.4" y="110.1">DOUT2</text>
<text x="152.4" y="112.7">DOUT1</text>
<text x="168.9" y="111.5">3</text>
<text x="168.9" y="109">4</text>
<text x="174" y="108.1">J5</text>
<text x="195.8" y="110.1">AOUT10</text>
<text x="197" y="112.7">AOUT9</text>
<text x="209.5" y="111.5">3</text>
<text x="209.5" y="109">4</text>
<text x="214.6" y="108.1">J4</text>
<text x="152.4" y="115.2">DOUT0</text>
<text x="168.9" y="116.6">1</text>
<text x="168.9" y="114">2</text>
<text x="197" y="115.2">AOUT8</text>
<text x="209.5" y="116.6">1</text>
<text x="209.5" y="114">2</text>
<text x="164.4" y="122.7">GND</text>
<text x="205" y="122.7">GND</text>
<text x="83.8" y="131">VCC</text>
<text x="197" y="131.7">AOUT6</text>
<text x="197" y="129.2">AOUT7</text>
<text x="209.5" y="130.6">8</text>
<text x="209.5" y="128">9</text>
<text x="10.3" y="135.8">C</text>
<text x="87.6" y="137.8" transform="rotate(-90 87.6 137.8)">1</text>
<text x="197" y="136.8">AOUT4</text>
<text x="197" y="134.3">AOUT5</text>
<text x="209.5" y="135.6">6</text>
<text x="209.5" y="133.1">7</text>
<text x="214.6" y="137.4">Conn_01x09_Pin</text>
<text x="285.3" y="135.8">C</text>
<text x="106.7" y="141.4">RN1</text>
<text x="106.7" y="144">10k</text>
<text x="197" y="141.9">AOUT2</text>
<text x="197" y="139.3">AOUT3</text>
<text x="209.5" y="143.3">3</text>
<text x="209.5" y="140.7">4</text>
<text x="209.5" y="138.2">5</text>
<text x="214.6" y="139.9">J3</text>
<text x="74.3" y="149">9</text>
<text x="87.6" y="146.1" transform="rotate(-90 87.6 146.1)">2</text>
<text x="90.2" y="146.1" transform="rotate(-90 90.2 146.1)">3</text>
<text x="92.7" y="146.1" transform="rotate(-90 92.7 146.1)">4</text>
<text x="95.2" y="146.1" transform="rotate(-90 95.2 146.1)">5</text>
<text x="97.8" y="146.1" transform="rotate(-90 97.8 146.1)">6</text>
<text x="100.3" y="146.1" transform="rotate(-90 100.3 146.1)">7</text>
<text x="102.9" y="146.1" transform="rotate(-90 102.9 146.1)">8</text>
<text x="105.4" y="146.1" transform="rotate(-90 105.4 146.1)">9</text>
<text x="197" y="144.4">AOUT1</text>
<text x="197" y="147">AOUT0</text>
<text x="209.5" y="148.3">1</text>
<text x="209.5" y="145.8">2</text>
<text x="74.3" y="154.1">7</text>
<text x="74.3" y="151.5">8</text>
<text x="113.2" y="155.8">~{WAIT RESET}</text>
<text x="113.2" y="150.8">~{CLEAR RESET}</text>
<text x="113.2" y="153.3">~{CLEAR SET}</text>
<text x="205" y="154.5">GND</text>
<text x="54.8" y="158.3">Conn_01x09_Pin</text>
<text x="68.2" y="160.8">J6</text>
<text x="74.3" y="161.7">4</text>
<text x="74.3" y="159.1">5</text>
<text x="74.3" y="156.6">6</text>
<text x="113.2" y="158.4">~{WAIT SET}</text>
<text x="113.2" y="160.9">~{CLOCK RESET}</text>
<text x="74.3" y="166.8">2</text>
<text x="74.3" y="164.2">3</text>
<text x="113.2" y="163.5">~{CLOCK SET}</text>
<text x="113.2" y="166">~{STEP RESET}</text>
<text x="74.3" y="169.3">1</text>
<text x="113.2" y="168.5">~{STEP SET}</text>
<text x="76.1" y="175.5">GND</text>
<text x="10.3" y="185.8">D</text>
<text x="285.3" y="185.8">D</text>
<text x="35" y="199.8">1</text>
<text x="85" y="199.8">2</text>
<text x="135" y="199.8">3</text>
<text x="185" y="199.8">4</text>
<text x="235" y="199.8">5</text>
<text x="285" y="199.8">6</text>
</g>
</svg>
